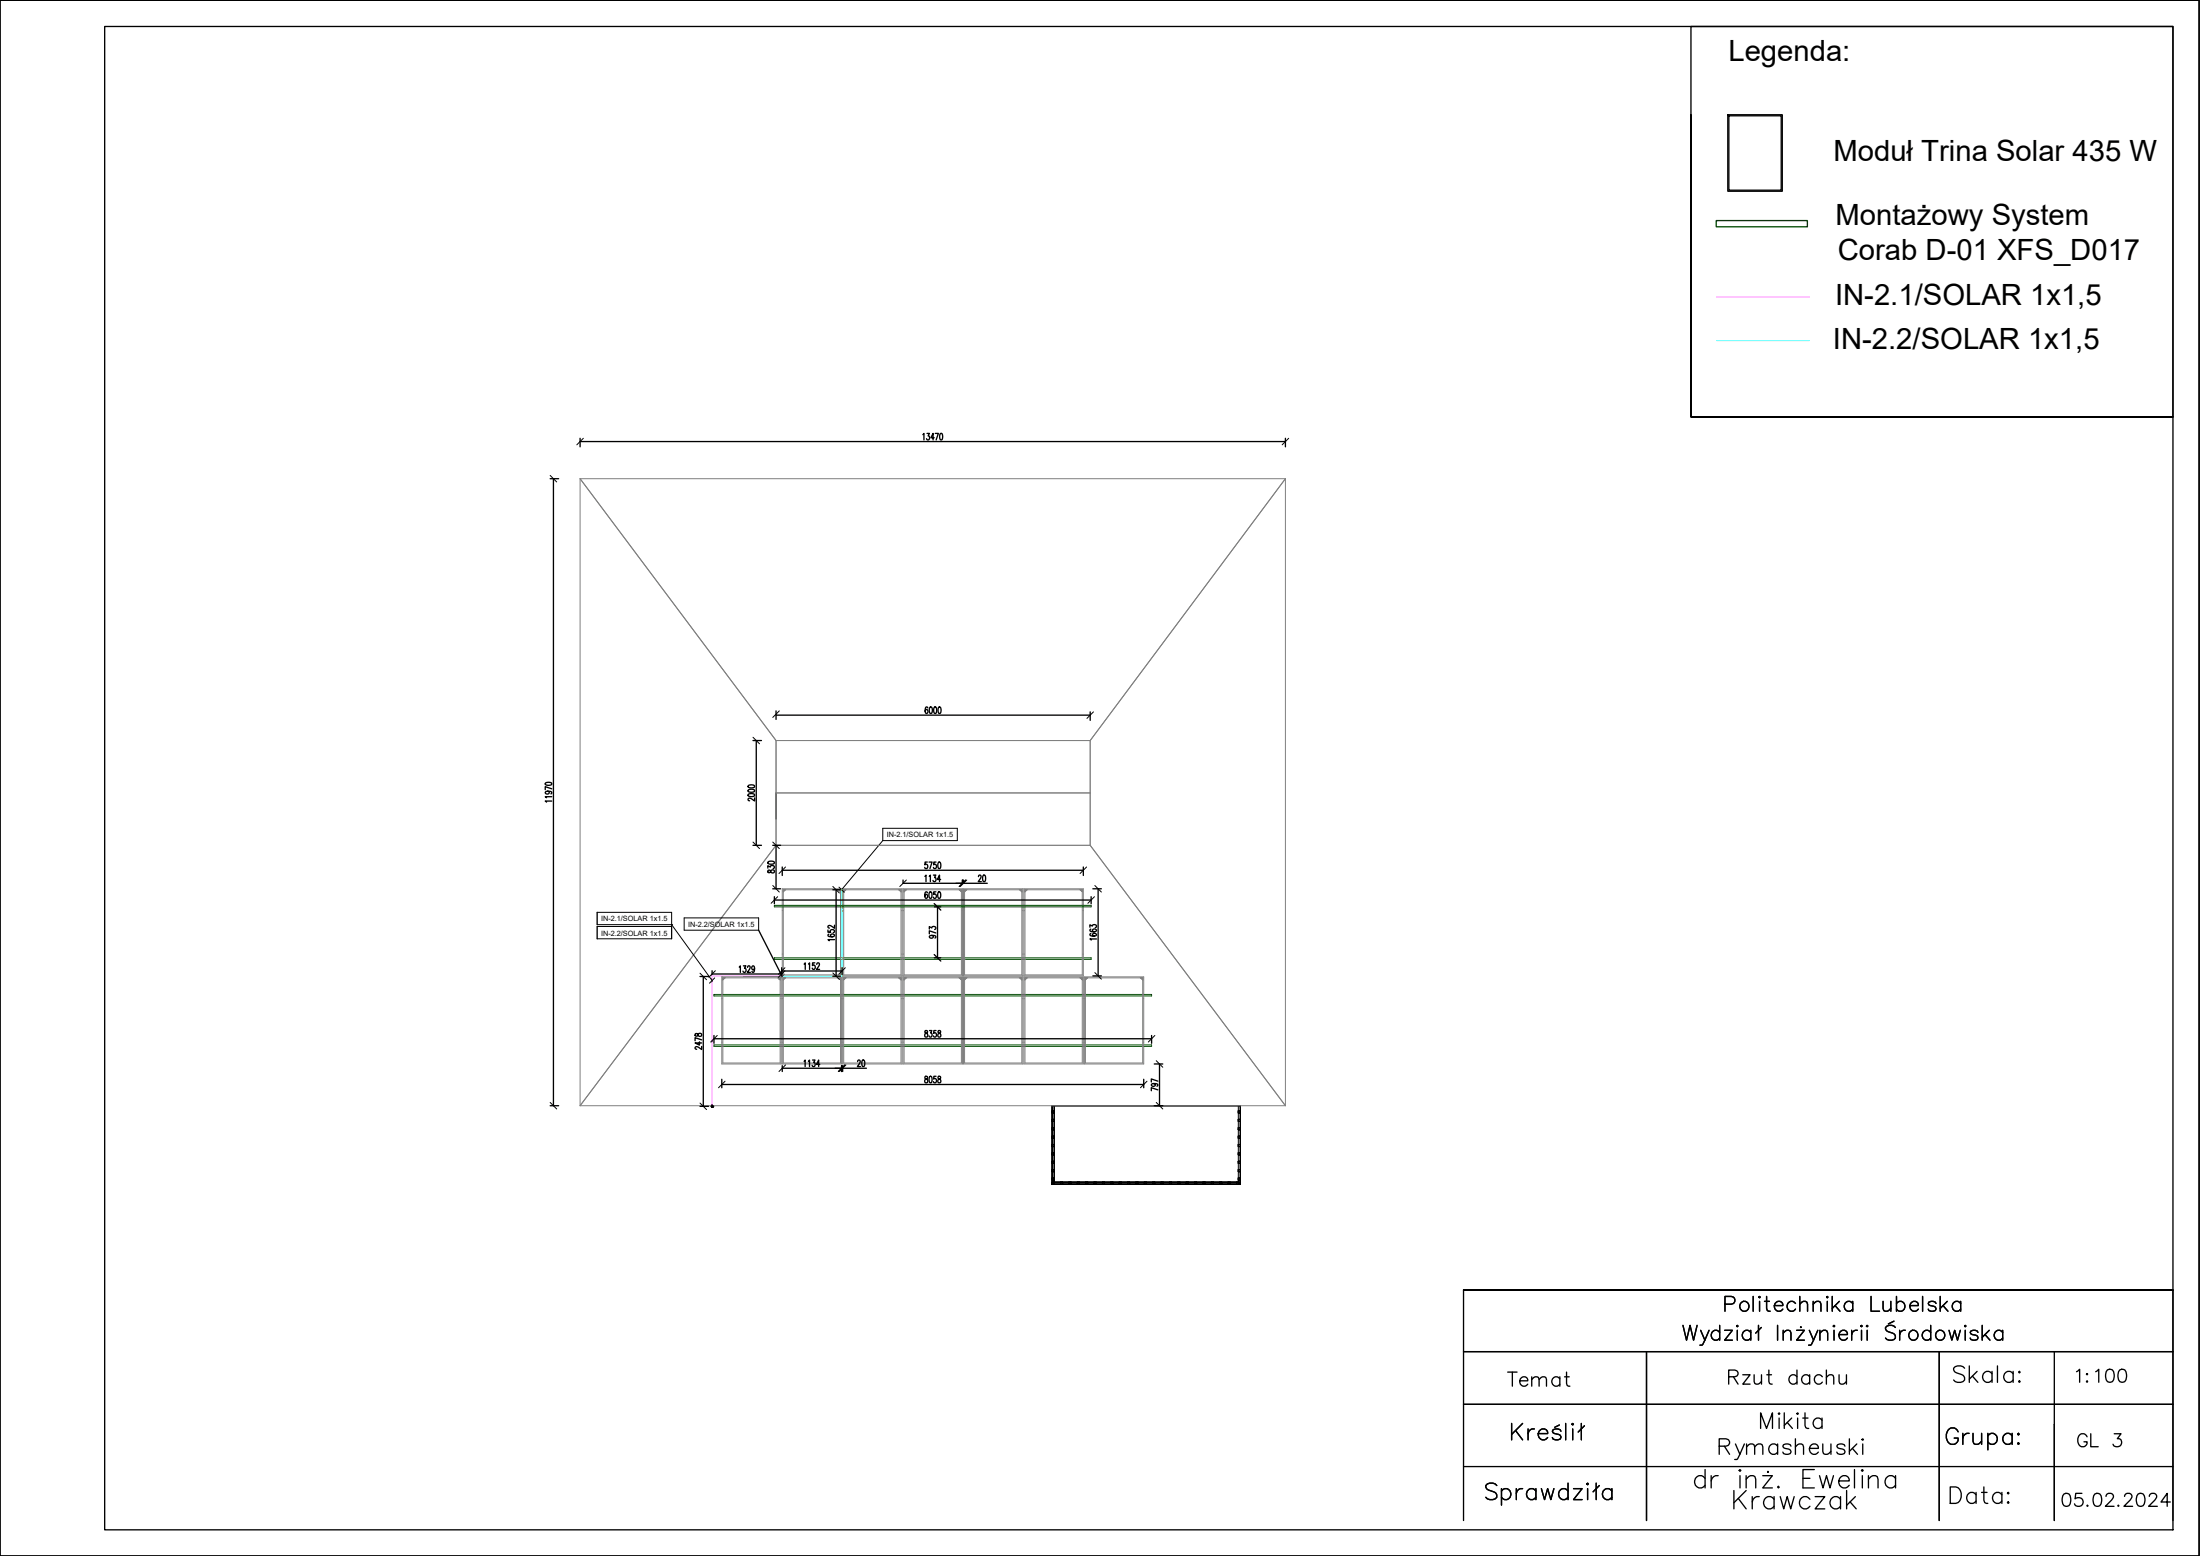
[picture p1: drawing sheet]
<svg xmlns="http://www.w3.org/2000/svg" width="420mm" height="297mm" viewBox="0 0 420 297" stroke-linecap="round" stroke-linejoin="round" font-family="sans-serif">
<!-- layer: Primitive -->
<g fill="none" stroke="#000" stroke-width=".19">
<path d="M148.2 151.4v5M200.9 211.1h36v15h-36zM200.9 218.5h.4M200.9 218.9h.4M200.9 216.9h.4M200.9 217.3h.4M200.9 215.3h.4M200.9 215.7h.4M200.9 212.1h.4M200.9 212.5h.4M200.9 214.1h.4M200.9 213.7h.4"/>
<path d="M201.3 211.1v15M236.5 211.1v15M236.5 218.5h.4M236.5 218.9h.4M236.5 216.9h.4M236.5 217.3h.4M236.5 215.3h.4M236.5 215.7h.4M236.5 212.1h.4M236.5 212.5h.4M236.5 214.1h.4M236.5 213.7h.4"/>
<path d="M200.9 225.7h36M200.9 224.9h.4M200.9 225.3h.4M200.9 223.3h.4M200.9 223.7h.4M200.9 221.7h.4M200.9 222.1h.4M200.9 220.1h.4M200.9 220.5h.4M202.5 225.7v.4M202.9 225.7v.4M204.1 225.7v.4"/>
<path d="M204.5 225.7v.4M205.7 225.7v.4M206.1 225.7v.4M207.3 225.7v.4M207.7 225.7v.4M208.9 225.7v.4M209.3 225.7v.4M210.5 225.7v.4M210.9 225.7v.4M212.1 225.7v.4M212.5 225.7v.4M213.7 225.7v.4"/>
<path d="M214.1 225.7v.4M215.3 225.7v.4M215.7 225.7v.4M216.9 225.7v.4M217.3 225.7v.4M218.5 225.7v.4M218.9 225.7v.4M220.1 225.7v.4M220.5 225.7v.4M221.7 225.7v.4M222.1 225.7v.4M223.3 225.7v.4"/>
<path d="M223.7 225.7v.4M224.9 225.7v.4M225.3 225.7v.4M226.5 225.7v.4M226.9 225.7v.4M228.1 225.7v.4M228.5 225.7v.4M229.7 225.7v.4M230.1 225.7v.4M231.3 225.7v.4M231.7 225.7v.4M232.9 225.7v.4"/>
<path d="M233.3 225.7v.4M234.5 225.7v.4M234.9 225.7v.4M236.1 225.7v.4M236.5 224.9h.4M236.5 225.3h.4M236.5 223.3h.4M236.5 223.7h.4M236.5 221.7h.4M236.5 222.1h.4M236.5 220.1h.4M236.5 220.5h.4"/>
<path d="M236.5 225.7v.4"/>
</g>
<!-- layer: Cabling -->
<path d="M327.9 65h17.6M160.5 169.9l.3-.1v16.6l-11.5-.1v.4M149 186.7h.3M149.3 186.7h.1" fill="none" stroke="#0ff" stroke-width=".19"/>
<!-- layer: Solar engineering -->
<g fill="#808080" stroke="#808080" stroke-width=".19">
<path d="M194.8 186.7h.3v.3z"/>
<path d="M183.2 186.7h.4v.3z"/>
<path d="M172.7 186.7h.4l-.4 .3z"/>
<path d="M171.7 186.7h.4v.3z"/>
<path d="M161.1 186.7h.4l-.4 .3z"/>
<path d="M160.1 186.7h.4v.3z"/>
<path d="M149.6 186.7h.4l-.4 .3z"/>
<path d="M148.6 186.7h.4v.3z"/>
<path d="M138 186.7h.5l-.5 .3z"/>
<path d="M217.8 186.7h.4v.3z"/>
<path d="M207.3 186.7h.4l-.4 .3z"/>
<path d="M184.2 186.7h.4l-.4 .3z"/>
<path d="M206.3 186.7h.4v.3z"/>
<path d="M195.7 186.7h.5l-.5 .3z"/>
<path d="M194.8 169.9h.3v.3z"/>
<path d="M161.1 169.9h.4l-.4 .3z"/>
<path d="M149.6 169.9h.4l-.4 .3z"/>
<path d="M195.7 169.9h.5l-.5 .3z"/>
<path d="M206.3 169.9h.4v.3z"/>
<path d="M171.7 169.9h.4v.3z"/>
<path d="M160.1 169.9h.4v.3z"/>
<path d="M172.7 169.9h.4l-.4 .3z"/>
<path d="M183.2 169.9h.4v.3z"/>
</g>
<!-- layer: Cabling -->
<path d="M345.5 56.7h-17.6M149.3 186.3h-13.3v24.9M136 211.2h.1" fill="none" stroke="#f0f" stroke-width=".19"/>
<!-- layer: Mounting brackets for solar panels -->
<path d="M147.9 172.8h60.5v.3h-60.5zM136.4 189.8h83.5v.3h-83.5zM136.4 199.5h83.5v.3h-83.5zM147.9 182.8h60.5v.3h-60.5z" fill="none" stroke="#005000" stroke-width=".19"/>
<!-- layer: 0 -->
<g fill="none" stroke="#000" stroke-width=".25">
<path d="M0 .1h420v296.9h-420zM20 5.1h395v286.9h-395zM322.9 21.9v-16.8h92.1v74.5M330 21.9h10.4v14.6h-10.4zM330.2 22.1h10v14.2h-10zM105.1 91.4h1.6M105.7 91.4v119.7M110.8 83.7v1.6M110.8 84.3h134.7M176.2 83l.3-.3v1.3M177 82.7h.5l-.3 .5a.35 .35 0 0 1 .4 .5 .35 .35 0 0 1-.6 0M178.4 83.6h-.6l.4-.9v1.3"/>
<path d="M178.6 82.7h.6l-.4 1.3M179.6 82.8h.3l.1 .2v.7l-.2 .3-.3-.3zM245.5 83.7v1.6M148.2 135.7v1.6M148.2 136.5h60M177.2 135.1l-.3-.1a.8 .8 0 0 0 .1 1.2 .37 .37 0 0 0 .2-.4 .37 .37 0 0 0-.4-.3l-.1 .3M177.6 135h.1a.74 .74 0 0 1 0 1.2l-.2-.5zM178.4 135h.2a.75 .75 0 0 1 0 1.2l-.3-.5zM179.3 135h.1a.75 .75 0 0 1 0 1.2l-.3-.5zM208.2 135.9v1.6M104.2 149.5l.6-.2 .6 .3a.75 .75 0 0 1-1.3 0zM104.6 151l.2 .2a.34 .34 0 0 1-.3 .4 .34 .34 0 0 1-.3-.4l.4-.2a.6 .6 0 0 1 .8 .4l-.2 .1"/>
<path d="M105.4 152.9h-1.3l.3 .2M105.4 152.1h-1.3l.3 .2M105.4 150.6l-1.3-.4v.6M142.9 151.6l1-.1 .2 .3a.8 .8 0 0 1-1.2-.1zM142.9 150.8l.7-.1 .5 .2a.75 .75 0 0 1-1.2 0zM142.9 150l.7-.2 .5 .3a.75 .75 0 0 1-1.2 0zM143.8 141.4h1.6M144.1 152.3v.6l-.8-.5a.27 .27 0 0 0-.4 .1 .27 .27 0 0 0 .2 .4h.1M144.4 141.4v20M114 174.2v2.3M114 176.9v2.3M143.8 161.4h1.6"/>
<path d="M144.9 177.6l4.5 8.7M146.6 165.7v-.4l.5 .2a.35 .35 0 0 1 .5-.3 .35 .35 0 0 1 .1 .6M146.7 166.1v.5h.4a.42 .42 0 0 1 .3-.5 .42 .42 0 0 1 .5 .3 .45 .45 0 0 1-.5 .2 .45 .45 0 0 1-.3-.5zM146.7 164.5l1-.1 .2 .3a.8 .8 0 0 1-1.3-.1zM147.6 161.4h1.5M147.6 169.7h1.5M147.9 171.2v1.3M147.9 171.8h60.5M148.2 161.4v8.3M149.4 165.5v1.6M149.4 166.1h57.5M158.1 177.5v.5h.6a.36 .36 0 0 1 .3-.5 .36 .36 0 0 1 .3 .5h-.2"/>
<path d="M158.3 178.3l-.2 .2a.77 .77 0 0 0 1.3 0 .37 .37 0 0 0-.5-.2 .37 .37 0 0 0-.2 .4l.3 .1M159.1 169.8h1.4M159.4 179.4h-1.3l.3 .2M159.4 176.6v.6l-.8-.5a.28 .28 0 0 0-.4 .1 .28 .28 0 0 0 .2 .4M159.7 169.8v16.6M172.5 168v.6h11.3v-.6v.6M176.6 167.3l.2-.2v1.2M177.1 164.6h-.4l-.1 .5a.36 .36 0 0 1 .6 .3 .36 .36 0 0 1-.6 .3v-.1M177.1 170.4l-.2-.1a.8 .8 0 0 0 0 1.2 .37 .37 0 0 0 .3-.4 .37 .37 0 0 0-.5-.3l-.1 .3M177.4 164.6h.6l-.4 1.2M177.5 167.3l.2-.2v1.2M177.5 177.4v-.5l.5 .3a.35 .35 0 0 1 .5-.4 .35 .35 0 0 1 0 .6"/>
<path d="M177.5 170.3h.2l.3 .2v.8l-.3 .2-.2-.2zM177.9 178.6l.3 .1a.33 .33 0 0 1-.3 .4 .33 .33 0 0 1-.4-.4l.4-.1a.6 .6 0 0 1 .8 .3l-.1 .2M178.3 167.1h.4l-.2 .4a.35 .35 0 0 1 .3 .5 .35 .35 0 0 1-.6 .1M178.4 172.5l1.3 1.2M178.5 173.1h1.2M178.7 178.1l-1.2-.4v.6M178.7 170.3h-.4v.5a.36 .36 0 0 1 .5 .3 .36 .36 0 0 1-.5 .3l-.1-.1M178.8 164.6h-.4v.4a.37 .37 0 0 1 .5 .4 .37 .37 0 0 1-.6 .3v-.1M179 173.1v9.7M179.2 170.3h.1a.74 .74 0 0 1 0 1.2l-.2-.5zM179.2 164.6h.1a.74 .74 0 0 1 0 1.2l-.2-.5zM179.6 167.9h-.6l.4-.8v1.2"/>
<path d="M182.6 168.6h1.2M183.8 168.6h4.8M184 168v.6M206.9 165.5v1.6M208.2 177v-.5l.4 .3a.35 .35 0 0 1 .5-.3 .35 .35 0 0 1 .1 .6M208.3 178.2l-.1 .2a.78 .78 0 0 0 1.2 0 .36 .36 0 0 0-.4-.2 .36 .36 0 0 0-.3 .4l.3 .1M208.3 177.4l-.1 .1a.76 .76 0 0 0 1.2 .1 .37 .37 0 0 0-.4-.3 .37 .37 0 0 0-.3 .5l.3 .1M208.4 171.2v1.3M208.7 169.7h1.6M209.4 179.2h-1.2l.2 .3M209.7 169.7v16.6M132.8 197.3v.5h.4a.42 .42 0 0 1 .3-.5 .42 .42 0 0 1 .5 .3 .46 .46 0 0 1-.5 .2 .46 .46 0 0 1-.3-.5z"/>
<path d="M133.6 198.9v.6l-.9-.4h1.3M133.7 186.4h1.6M134 199.8v.5l-.8-.5a.27 .27 0 0 0-.4 .1 .27 .27 0 0 0 .2 .4h.1M134 198.5l-1.3-.4v.6M134.3 186.4v24.8M136 185.3v.7M136 185.9h13.3M136.4 197.7v1.5M136.4 198.3h83.5M141.2 184.6l.2-.2v1.2M142 184.4h.4l-.2 .5a.35 .35 0 0 1 .3 .5 .35 .35 0 0 1-.6 0M142.8 184.7v-.2a.27 .27 0 0 1 .4 0 .27 .27 0 0 1 0 .4l-.5 .7h.6"/>
<path d="M144.1 184.8l-.1 .3a.34 .34 0 0 1-.4-.3 .34 .34 0 0 1 .4-.4l.1 .4a.63 .63 0 0 1-.3 .8l-.2-.2M149.3 184.7v1.3M149.3 185.4h11.5M153.6 184l.2-.2v1.3M154.4 184l.2-.2v1.3M155.6 183.8h-.4v.5a.35 .35 0 0 1 .5 .3 .35 .35 0 0 1-.5 .3l-.1-.1M156 184.1v-.2a.28 .28 0 0 1 .4 0 .28 .28 0 0 1 .1 .4l-.6 .8h.6M159.1 186.4h1.4M160.8 184.7v1.4M176.7 196.8v.4a.42 .42 0 0 1 .5 .3 .42 .42 0 0 1-.4 .5 .45 .45 0 0 1-.2-.6 .45 .45 0 0 1 .5-.2v-.4zM177.5 196.7h.5l-.3 .5a.35 .35 0 0 1 .3 .5 .35 .35 0 0 1-.6 0M178.4 182.2l1.3 1.3"/>
<path d="M178.5 182.8h1.2M178.8 196.7h-.4l-.1 .6a.35 .35 0 0 1 .6 .3 .35 .35 0 0 1-.6 .3v-.2M179.2 196.8v.4a.42 .42 0 0 1 .5 .3 .42 .42 0 0 1-.4 .5 .45 .45 0 0 1-.2-.6 .45 .45 0 0 1 .5-.2v-.4zM208.7 186.3h1.6M219.9 197.7v1.5M105.1 211.1h1.6M133.7 211.2h1.6M135.9 211.2h.1M135.9 211.2h-.1M135.9 211.1l-.1 .1M135.9 211.3h.1M135.9 211.1h.1"/>
<path d="M135.9 211.1v.1M136 211.1h.1M136 211.3h.1M136 211.3h-.1M136 211l-.1 .1M136 211.2l-.1 .1M136 211.2h.1M136 211.1v.1M136.1 211.1h.1M136.1 211.3h.1M136.1 211.1l-.2 .2M136.1 211.2h.1"/>
<path d="M136.1 211.1l-.1 .1M136.1 211.2l-.1 .1M136.1 211.2v.1M137.8 206v1.7M137.8 207h80.6M149.4 203.9h16.1M149.4 203.4v1.2M153.6 202.6l.2-.2v1.2M154.4 202.6l.2-.2v1.2M155.2 202.4h.4l-.2 .4a.35 .35 0 0 1 .3 .6 .35 .35 0 0 1-.6 0M156.6 203.2h-.7l.4-.8v1.2M160.7 203.4v1.2"/>
<path d="M160.9 203.4v1.2M176.7 205.5v.4a.42 .42 0 0 1 .5 .3 .42 .42 0 0 1-.4 .5 .45 .45 0 0 1-.2-.5 .45 .45 0 0 1 .5-.3v-.4zM177.6 205.5h.2l.2 .2v.8l-.2 .2-.3-.2zM178.8 205.5h-.4v.4a.37 .37 0 0 1 .5 .4 .37 .37 0 0 1-.6 .3v-.1M179.2 205.5v.4a.42 .42 0 0 1 .5 .3 .42 .42 0 0 1-.4 .5 .45 .45 0 0 1-.2-.5 .45 .45 0 0 1 .5-.3v-.4zM220.4 211.1h1.7M220.4 203.1h1.7M221.4 203.1v8M279.5 246.3h135.5M279.5 258h135.5M314.5 258v32.3M321.4 253l.7 2.8 .7-2.8 .6 2.8 .7-2.8"/>
<path d="M324.8 254l.8 1.8 .8-1.8M325.6 255.8l-.4 .9-.1 .1h-.4M328.4 254.4a.9 .9 0 0 0-1.3-.2 .9 .9 0 0 0 0 1.4 .9 .9 0 0 0 1.3-.2M328.4 253v2.8M329.4 254h1.5l-1.5 1.8h1.5M329.4 249h1.3a.74 .74 0 0 0 .6-.8 .74 .74 0 0 0-.6-.7h-1.3v2.8M331.8 253l.1 .1-.1 .2-.1-.2zM331.8 254v1.8M334.4 254.4a.9 .9 0 0 0-1.4-.2 .9 .9 0 0 0 0 1.4 .9 .9 0 0 0 1.4-.2M334.4 254v1.8M334.8 247.5v2.8M335.8 253v2.8"/>
<path d="M336 247.5l.2 .1-.2 .2-.1-.2zM336 248.4v1.9M336.4 253.4l-1.1 1.1M337 248.4h.9M337.4 247.5v2.3l.1 .4 .6 .1M338.9 249.2h1.6a.84 .84 0 0 0-1-.8 .84 .84 0 0 0-.6 1.1 .87 .87 0 0 0 .6 .8 .87 .87 0 0 0 1-.4M339.5 253v2.8M340.6 254.5l.6-.5 .7 .1 .1 .4v1.3M340.6 254v1.8M342.9 248.8a.9 .9 0 0 0-1.3-.1 .9 .9 0 0 0 0 1.3 .9 .9 0 0 0 1.3-.1M343.1 254h1.5l-1.5 1.8h1.5M343.7 249l.7-.6 .7 .2 .1 .4v1.3"/>
<path d="M343.7 247.5v2.8M343.9 253.3v.1zM345.5 254l.9 1.8 .8-1.8M346.3 249l.7-.6 .6 .2 .2 .4v1.3M346.3 248.4v1.9M346.4 255.8l-.5 .9-.1 .1h-.4M347.6 254.5l.6-.5 .7 .1 .1 .4v1.3M347.6 254v1.8M349 247.5l.1 .1-.1 .2-.2-.2zM349 248.4v1.9M349.9 247.5v2.8M350.1 253.1l.2-.1 .1 .1-.1 .2z"/>
<path d="M350.3 254v1.8M350.5 249.2l.9 1.1M351.2 254.8h1.6a.83 .83 0 0 0-1-.9 .83 .83 0 0 0-.6 1.1 .86 .86 0 0 0 .7 .8 .86 .86 0 0 0 .9-.4M351.3 248.4l-1.4 1.4M353.6 254v1.8M353.8 248.8a.9 .9 0 0 0-1.3-.1 .9 .9 0 0 0 0 1.3 .9 .9 0 0 0 1.3-.1M353.8 248.4v1.9M354.7 254a.91 .91 0 0 0-1.1 .8M355.5 253l.2 .1-.2 .2-.1-.2zM355.5 254v1.8M356.6 253l.1 .1-.1 .2-.1-.2zM356.6 254v1.8"/>
<path d="M357.3 247.5v2.8h1.7M359.6 248.4v1.4l.2 .4 .6 .1 .7-.5M361.1 248.4v1.9M361.7 252.2l-1.1 .5M362 253.4a1.24 1.24 0 0 0-1.9 0 .74 .74 0 0 0 .5 .8l.9 .3a.69 .69 0 0 1 .5 .5 .69 .69 0 0 1-.3 .7 1.32 1.32 0 0 1-1.6-.3M362.2 248.8a.9 .9 0 0 1 1.3-.1 .9 .9 0 0 1 0 1.3 .9 .9 0 0 1-1.3-.1M362.2 247.5v2.8M362.8 254v1.8M363.9 254a.91 .91 0 0 0-1.1 .8M364.8 249.2h1.6a.83 .83 0 0 0-1-.8 .83 .83 0 0 0-.6 1.1 .86 .86 0 0 0 .6 .8 .86 .86 0 0 0 1-.4M367.2 247.5v2.8M368.7 254.4a.9 .9 0 0 0-1.3-.2 .9 .9 0 0 0 0 1.4 .9 .9 0 0 0 1.3-.2"/>
<path d="M368.7 253v2.8M369.7 248.8a.86 .86 0 0 0-1.4 0l.1 .3 1.2 .4 .1 .4a.86 .86 0 0 1-1.4 0M370.4 258v32.3M370.5 247.5v2.8M371.1 249.2l.9 1.1M371.9 248.4l-1.4 1.4M372.2 254l.6 1.8 .5-1.8 .5 1.8 .6-1.8M374.4 248.8a.9 .9 0 0 0-1.3-.1 .9 .9 0 0 0 0 1.3 .9 .9 0 0 0 1.3-.1M374.4 248.4v1.9M375.3 253l.2 .1-.2 .2-.1-.2zM375.3 254v1.8M377.8 254.4a.85 .85 0 0 0-1.5 0l.1 .2 .3 .2 .9 .2 .2 .4a.85 .85 0 0 1-1.5 0"/>
<path d="M378.6 253v2.8M379.1 254.8l.9 1M379.9 254l-1.3 1.3M382.5 254.4a.9 .9 0 0 0-1.4-.2 .9 .9 0 0 0 0 1.4 .9 .9 0 0 0 1.4-.2M382.5 254v1.8M392.3 258v32.3M415 246.3h-135.5v44M415 246.3h-135.5h135.5M415 246.3v44M279.5 268.1h135.5M279.5 280h135.5M288.7 271.7v3.2"/>
<path d="M289.4 273.1l1.4 1.8M290.8 271.7l-2.1 2.1M291.8 272.8v2.1M293 272.8a1 1 0 0 0-1.2 .9M293.8 273.7h1.8a.9 .9 0 0 0-.9-1 .9 .9 0 0 0-.9 1 .99 .99 0 0 0 .6 1.1 .99 .99 0 0 0 1.2-.4M297.8 272l-.9 .5M298.1 273.2a.95 .95 0 0 0-1.6 0l.1 .3 1.4 .5 .1 .4a.95 .95 0 0 1-1.6 0M299 271.7v3.2M300.2 271.9l.2-.2 .1 .2-.1 .1zM300.4 272.8v2.1M302 271.7v3.2M302.6 272.2l-1.2 1.2"/>
<path d="M328.3 276.1h1.3l.4-.2a.68 .68 0 0 0 0-1.1l-.4-.1h-1.3v2.9M329.3 276.1l1 1.5M331.4 275.6l.9 2 .8-2M332.3 277.6l-.6 1h-.4M333.6 276.2l.7-.6 .7 .2 .1 .4v1.4M333.6 275.6v2M335.1 276.2l.7-.6 .7 .2 .2 .4v1.4M336.2 272.7v-3l1.2 3 1.1-3v3M339.5 276.1a.95 .95 0 0 0-1.4-.2 .95 .95 0 0 0 0 1.4 .95 .95 0 0 0 1.4-.1M339.5 275.6v2M339.8 269.7l.1 .2-.1 .1-.2-.1zM339.8 270.7v2"/>
<path d="M340.8 269.7v3M341.3 271.6l1 1.1M342 276.1a.9 .9 0 0 0-1.5 0l.1 .3 1.3 .4 .1 .4a.9 .9 0 0 1-1.5 0M342.2 270.7l-1.4 1.4M342.9 276.2l.7-.6 .7 .2 .1 .4v1.4M342.9 274.7v2.9M343.3 269.7l.2 .2-.2 .1-.1-.1zM343.3 270.7v2M344.3 270.7h1M344.7 269.7v2.4l.2 .4 .5 .2M345.6 276.5h1.7a.88 .88 0 0 0-1.1-.9 .88 .88 0 0 0-.6 1.2 .92 .92 0 0 0 .7 .8 .92 .92 0 0 0 1-.4M348 271.1a.95 .95 0 0 0-1.4-.1 .95 .95 0 0 0 0 1.4 .95 .95 0 0 0 1.4-.1"/>
<path d="M348 270.7v2M348.1 275.6v1.5l.2 .4 .7 .1 .7-.5M349.7 275.6v2M352.4 276.1a.9 .9 0 0 0-1.6 0l.1 .3 1.3 .4 .2 .4a.9 .9 0 0 1-1.6 0M353.2 274.7v2.9M353.8 276.5l1 1.1M354.6 275.6l-1.4 1.5M355.6 274.8l.1-.1 .2 .1-.2 .1zM355.7 275.6v2M374 273.3a1.16 1.16 0 0 0-1.4-.7 1.16 1.16 0 0 0-.9 1.2 1.38 1.38 0 0 0 .3 1.5 1.38 1.38 0 0 0 1.5 .3l.5-.6v-.5h-.8M374.9 273.6v2.1M376.1 273.6a1.03 1.03 0 0 0-1.2 .9"/>
<path d="M376.8 273.6v1.5l.2 .5 .7 .1 .7-.6M378.4 273.6v2.1M379.6 274.1a1 1 0 0 1 1.5-.2 1 1 0 0 1 0 1.5 1 1 0 0 1-1.5-.1M379.6 273.6v3.2M384.3 274.1a1 1 0 0 0-1.5-.2 1 1 0 0 0 0 1.5 1 1 0 0 0 1.5-.1M384.3 273.6v2.1M385.3 275.6l.2-.2 .1 .2-.1 .1zM385.5 273.6l.1 .2-.1 .1-.2-.1zM396.6 261.9l.6-.5v2.5M398.5 262.3l.1-.1 .1 .1-.1 .2zM398.5 263.8l.1-.2 .1 .2-.1 .1zM400.2 261.9l.6-.5v2.5"/>
<path d="M402.5 261.5a.81 .81 0 0 1 1.2 .4 2.08 2.08 0 0 1-.3 1.9 .81 .81 0 0 1-1.2-.4 2.03 2.03 0 0 1 .3-1.9zM404.8 261.5a.81 .81 0 0 1 1.2 .4 2.08 2.08 0 0 1-.2 1.9 .81 .81 0 0 1-1.2-.4 2.03 2.03 0 0 1 .2-1.9zM285.9 283.6a1.37 1.37 0 0 0-2.1 0 .79 .79 0 0 0 .6 .9l.9 .3a.76 .76 0 0 1 .5 .6 .76 .76 0 0 1-.2 .7 1.46 1.46 0 0 1-1.8-.3M286.8 284.6a1 1 0 0 1 1.4-.1 1 1 0 0 1 0 1.5 1 1 0 0 1-1.4-.2M286.8 284.2v3.1M289.6 284.2v2.1M290.8 284.2a1 1 0 0 0-1.2 .9M293.3 284.6a1 1 0 0 0-1.4-.1 1 1 0 0 0 0 1.5 1 1 0 0 0 1.4-.2M293.3 284.2v2.1M294.4 284.2l.6 2.1 .6-2.1 .6 2.1 .6-2.1M299.5 284.6a1 1 0 0 0-1.5-.1 1 1 0 0 0 0 1.5 1 1 0 0 0 1.5-.2M299.5 283.1v3.2"/>
<path d="M300.5 284.2h1.7l-1.7 2.1h1.7M303.2 283.1l.2 .2-.2 .1-.1-.1zM303.2 284.2v2.1M304.8 283.1v3.2M305.4 283.6l-1.2 1.2M307.8 284.6a1 1 0 0 0-1.4-.1 1 1 0 0 0 0 1.5 1 1 0 0 0 1.4-.2M307.8 284.2v2.1M325.6 282.2a1.16 1.16 0 0 0-2 .3 1.16 1.16 0 0 0 1.4 1.5l.6-.5M325.6 280.5v3.5M326.8 281.7v2.3M328.1 281.7a1.13 1.13 0 0 0-1.3 1M331.1 284.5v3.5"/>
<path d="M332 286l1.5 2M332.3 280.5l.2 .2-.2 .2-.2-.2zM332.3 281.7v2.3M333.5 282.4l.8-.7h.5l.3 .2 .2 .5v1.6M333.5 281.7v2.3M333.5 284.5l-2.4 2.4M334.6 285.7v2.3M336 285.7a1.13 1.13 0 0 0-1.4 1M336.6 281.7h1.9l-1.9 2.3h1.9M337.6 281h.1zM338.8 286.2a1.15 1.15 0 0 0-2 .3 1.15 1.15 0 0 0 1.3 1.5l.7-.5M338.8 285.7v2.3"/>
<path d="M339.7 283.7l-.2 .2 .2 .1 .1-.1M340 285.7l.7 2.3 .6-2.3 .7 2.3 .7-2.3M344.3 282.2h1.4M345.7 286.2a1.16 1.16 0 0 0-2 .3 1.16 1.16 0 0 0 1.3 1.5l.7-.5M346.5 280.5h-2.2v3.5h2.2M346.7 285.7h1.8l-1.8 2.3h1.8M347.5 281.7l.7 2.3 .6-2.3 .7 2.3 .7-2.3M351.2 282.7h2a1 1 0 0 0-1-1.1 1 1 0 0 0-1 1.1 1.1 1.1 0 0 0 .6 1.3 1.1 1.1 0 0 0 1.4-.5M351.5 286.2a1.12 1.12 0 0 0-1.7-.2 1.12 1.12 0 0 0 0 1.7 1.12 1.12 0 0 0 1.7-.2M351.5 285.7v2.3M352.7 284.5v3.5M353.3 286.7l1.2 1.3"/>
<path d="M354.2 280.5v3.5M354.3 285.7l-1.6 1.7M355.7 280.5l.1 .2-.1 .2-.2-.2zM355.7 281.7v2.3M356.8 282.4l.9-.7h.5l.3 .2 .2 .5v1.6M356.8 281.7v2.3M362 282.2a1.16 1.16 0 0 0-2 .3 1.16 1.16 0 0 0 1.3 1.5l.7-.5M362 281.7v2.3M394.2 285.2a.81 .81 0 0 1 1.2 .3 2.09 2.09 0 0 1-.3 1.9 .81 .81 0 0 1-1.2-.3 2.03 2.03 0 0 1 .3-1.9zM397.6 285.1h-1.2l-.1 1a.88 .88 0 0 1 1.3 0 .88 .88 0 0 1-.1 1.3 .88 .88 0 0 1-1.3-.3M398.7 287.3l-.2 .1 .2 .2 .1-.2M400.1 285.2a.82 .82 0 0 1 1.2 .3 2.05 2.05 0 0 1-.3 1.9 .8 .8 0 0 1-1.2-.3 2.06 2.06 0 0 1 .3-1.9z"/>
<path d="M402.2 285.7l.1-.4a.79 .79 0 0 1 1.2 0 .76 .76 0 0 1-.2 1.1l-1.2 1.2h1.6M404.6 287.3l-.1 .1 .1 .2 .1-.2M405.8 285.7l.2-.5 .7-.1a.6 .6 0 0 1 .3 .9l-1.4 1.6h1.7M408.3 285.2a.8 .8 0 0 1 1.2 .3 2.01 2.01 0 0 1-.2 1.9 .8 .8 0 0 1-1.2-.3 1.98 1.98 0 0 1 .2-1.9zM410.5 285.7l.2-.5 .7-.1a.6 .6 0 0 1 .4 .9l-1.5 1.6h1.7M414.5 286.7h-1.8l1.2-1.6v2.5"/>
<circle cx="136" cy="211.2" r=".15"/>
<circle cx="333.1" cy="249.3" r=".93"/>
<circle cx="365.4" cy="254.9" r=".93"/>
<circle cx="370.5" cy="254.9" r=".93"/>
</g>
<!-- layer: Roof_ Dormer_ Roof windows -->
<g fill="none" stroke="#808080" stroke-width=".19">
<path d="M110.8 91.4l37.4 50M110.8 91.4h134.7M110.8 91.4v119.7M245.5 91.4l-37.3 50M245.5 91.4v119.7M148.2 141.4h60M148.2 141.4v20M148.2 151.4h60M208.2 141.4v20M148.2 161.4l-37.4 49.7M148.2 161.4h60M208.2 161.4l37.3 49.7"/>
<path d="M110.8 211.1h134.7"/>
</g>
<!-- layer: Cabling -->
<path d="M168.6 158.1h14.2v2.4h-14.2zM114 174.2h14.3v5h-14.3M114 176.5h14.3M114 176.9h14.3M128.3 176.5h.1M128.3 176.5l7.7 10.7M130.7 175.2h14.2v2.4h-14.2zM160.2 169.4l1 .9M168.6 160.5l-7.9 9.3M136.5 186.7l-1 1M149.8 186l-1 1" fill="none" stroke="#000" stroke-width=".19"/>
<!-- layer: Solar engineering -->
<g fill="none" stroke="#808080" stroke-width=".19">
<path d="M149.4 173.8h.1M149.6 169.9h10.9v16.2h-10.9zM150 169.9l-.4 .3M160.1 169.9l.4 .3M160.6 173.8h.1M160.7 169.7h-11.3v16.6M160.9 169.7h11.4v16.6h-11.4zM160.9 173.8h.1M161.1 169.9h11v16.2h-11zM161.5 169.9l-.4 .3M171.7 169.9l.4 .3M172.2 173.8h.1"/>
<path d="M172.5 169.7h11.3v16.6h-11.3zM172.5 173.8h.1M172.7 169.9h10.9v16.2h-10.9zM173.1 169.9l-.4 .3M183.2 169.9l.4 .3M183.7 173.8h.1M184 169.7h11.3v16.6h-11.3zM184 173.8h.1M184.2 169.9h10.9v16.2h-10.9zM194.8 169.9l.3 .3M195.3 173.8h.1M195.5 169.7h11.4v16.6h-11.4z"/>
<path d="M195.5 173.8h.2M195.7 169.9h11v16.2h-11zM196.2 169.9l-.5 .3M206.3 169.9l.4 .3M206.8 173.8h.1M137.8 199h.2M137.8 186.5h11.4v16.6h-11.4zM137.8 190.6h.2M138 186.7h11v16.2h-11zM138.5 186.7l-.5 .3M148.6 186.7l.4 .3M149.1 199h.1"/>
<path d="M149.1 190.6h.1M149.4 199h.1M149.4 186.5v16.6h11.3v-16.6M149.4 190.6h.1M149.4 182.1h.1M149.6 186.7h10.9v16.2h-10.9zM150 186.7l-.4 .3M160.1 186.7l.4 .3M160.6 199h.1M160.6 190.6h.1M160.6 182.1h.1M160.9 199h.1"/>
<path d="M160.9 186.5h11.4v16.6h-11.4zM160.9 190.6h.1M160.9 182.1h.1M161.1 186.7h11v16.2h-11zM161.5 186.7l-.4 .3M171.7 186.7l.4 .3M172.2 199h.1M172.2 190.6h.1M172.2 182.1h.1M172.5 199h.1M172.5 186.5h11.3v16.6h-11.3zM172.5 190.6h.1"/>
<path d="M172.5 182.1h.1M172.7 186.7h10.9v16.2h-10.9zM173.1 186.7l-.4 .3M183.2 186.7l.4 .3M183.7 199h.1M183.7 190.6h.1M183.7 182.1h.1M184 199h.1M184 186.5h11.3v16.6h-11.3zM184 190.6h.1M184 182.1h.1M184.2 186.7h10.9v16.2h-10.9z"/>
<path d="M184.6 186.7l-.4 .3M194.8 186.7l.3 .3M195.3 199h.1M195.3 190.6h.1M195.3 182.1h.1M195.5 199h.2M195.5 186.5h11.4v16.6h-11.4zM195.5 190.6h.2M195.5 182.1h.2M195.7 186.7h11v16.2h-11zM196.2 186.7l-.5 .3M206.3 186.7l.4 .3"/>
<path d="M206.8 199h.1M206.8 190.6h.1M206.8 182.1h.1M207.1 199h.1M207.1 186.5h11.3v16.6h-11.3zM207.1 190.6h.1M207.3 186.7h10.9v16.2h-10.9zM207.7 186.7l-.4 .3M217.8 186.7l.4 .3M218.3 199h.1M218.3 190.6h.1"/>
</g>
<!-- layer: 0 -->
<g fill="none" stroke="#000" stroke-width=".19">
<path d="M105.1 90.8l1.2 1.2M111.4 83.7l-1.2 1.2M246.1 83.7l-1.2 1.2M148.8 135.7l-1.2 1.3M208.8 135.9l-1.2 1.2M143.8 140.7l1.3 1.3M143.8 160.7l1.3 1.3M147.6 169l1.2 1.3M147.6 160.7l1.2 1.3M148.5 171.2l-1.2 1.2M150 165.5l-1.2 1.3M159.1 169.2l1.2 1.3"/>
<path d="M173.1 168l-1.3 1.2M184.4 168l-1.2 1.2M184.6 168l-1.2 1.2M207.5 165.5l-1.2 1.3M209 171.2l-1.2 1.2M209.1 169l1.2 1.3M133.7 185.8l1.2 1.2M136.6 185.3l-1.2 1.3M137 197.7l-1.3 1.2M149.9 185.3l-1.2 1.3M149.9 184.7l-1.2 1.3M159.1 185.7l1.2 1.3"/>
<path d="M161.4 184.7l-1.2 1.3M209.1 185.7l1.2 1.2M220.6 197.7l-1.3 1.2M105.1 210.5l1.2 1.2M133.7 210.6l1.2 1.2M138.5 206.4l-1.3 1.3M150 203.3l-1.2 1.3M161.4 203.3l-1.3 1.3M161.6 203.3l-1.3 1.3M220.8 202.5l1.3 1.2M220.8 210.5l1.3 1.2"/>
</g>
<!-- layer: opis -->
<path d="M322.9 21.9v57.7h92.1h-92.1z" fill="none" stroke="#000" stroke-width=".25"/>
<!-- layer: 0 -->
<path d="M327.8 42.1h17.4v1.2h-17.4z" fill="none" stroke="#005000" stroke-width=".25"/>
<g font-size="6.6">
<text x="371.8" y="265.3">Skala:</text>
<text x="371.1" y="288.2">Data:</text>
</g>
<text font-size="6.2" x="286.8" y="266">Temat</text>
<g font-size="5.7">
<text x="328.8" y="265.3">Rzut dachu</text>
<text x="395.5" y="277.3">GL 33</text>
</g>
<g font-size="5.6">
<text x="330.1" y="11.7">Legenda:</text>
<text x="350.2" y="30.8">Moduł Trina Solar 435 W</text>
<text x="350.6" y="42.9">Montażowy System</text>
<text x="351" y="49.6">Corab D-01 XFS_D017</text>
<text x="350.5" y="58.3">IN-2.1/SOLAR 1x1,5</text>
<text x="350.1" y="66.6">IN-2.2/SOLAR 1x1,5</text>
</g>
<g font-size="4.4">
<text x="185.6" y="169.7">20</text>
<text x="162.6" y="205">20</text>
</g>
<text font-size="4" x="221.9" y="209.5" transform="rotate(-90 221.9 209.5)">797</text>
<g font-size="1.4">
<text x="169.3" y="159.9">IN-2.1/SOLAR 1x1.5</text>
<text x="114.8" y="175.9">IN-2.1/SOLAR 1x1.5</text>
<text x="114.8" y="178.6">IN-2.2/SOLAR 1x1.5</text>
<text x="131.4" y="177">IN-2.2/SOLAR 1x1.5</text>
</g>
</svg>
